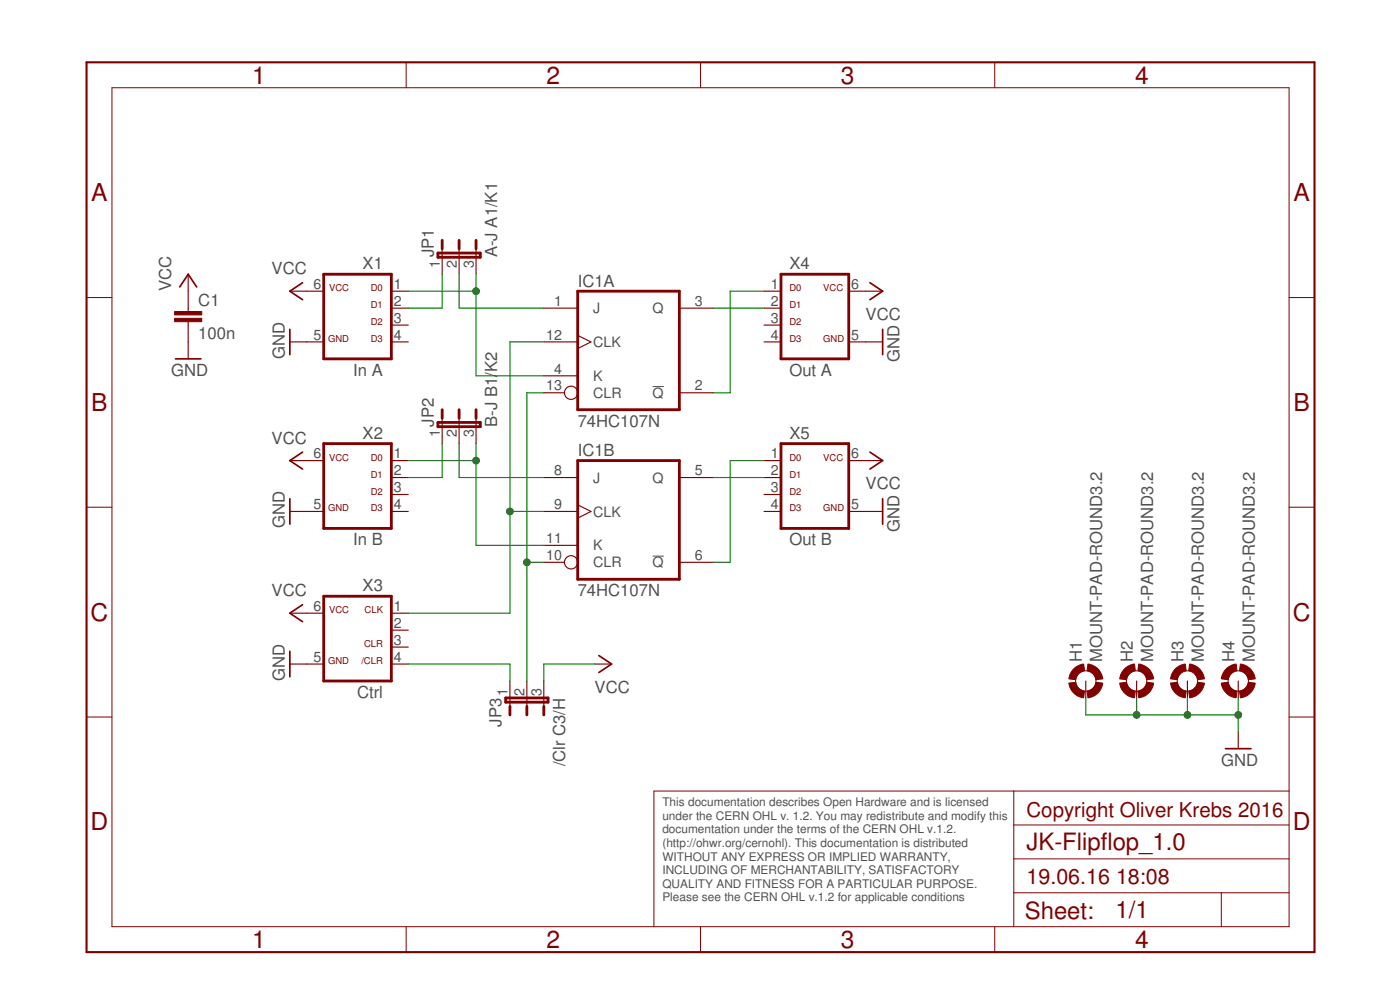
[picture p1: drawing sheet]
<svg xmlns="http://www.w3.org/2000/svg" width="210mm" height="148mm" viewBox="0 0 210 148" stroke-linecap="round" stroke-linejoin="round" font-family="sans-serif">
<path d="M97.9 57.9h1.6M97.9 83.3h1.6" fill="none" stroke="#505050" stroke-width=".15"/>
<g fill="#800000" stroke="#800000" stroke-width=".15">
<path d="M160.8 100.4a2.58 2.58 0 0 1 1.7-.9l.1 1a1.56 1.56 0 0 0-1.3 1.3l-1-.1a2.47 2.47 0 0 1 .5-1.3z" fill-rule="evenodd"/>
<path d="M160.3 102.3l1-.1a1.57 1.57 0 0 0 1.3 1.3l-.1 1a2.53 2.53 0 0 1-2.2-2.2z" fill-rule="evenodd"/>
<path d="M163 103.5a1.51 1.51 0 0 0 1.3-1.3l1 .1a2.48 2.48 0 0 1-2.2 2.2z" fill-rule="evenodd"/>
<path d="M163.1 99.5a2.48 2.48 0 0 1 2.2 2.2l-1 .1a1.51 1.51 0 0 0-1.3-1.3z" fill-rule="evenodd"/>
<path d="M168.5 100.4a2.58 2.58 0 0 1 1.6-.9l.1 1a1.56 1.56 0 0 0-1.3 1.3l-1-.1a2.47 2.47 0 0 1 .6-1.3z" fill-rule="evenodd"/>
<path d="M167.9 102.3l1-.1a1.57 1.57 0 0 0 1.3 1.3l-.1 1a2.53 2.53 0 0 1-2.2-2.2z" fill-rule="evenodd"/>
<path d="M170.6 103.5a1.51 1.51 0 0 0 1.3-1.3l1.1 .1a2.48 2.48 0 0 1-2.3 2.2z" fill-rule="evenodd"/>
<path d="M170.7 99.5a2.52 2.52 0 0 1 2.3 2.2l-1.1 .1a1.51 1.51 0 0 0-1.3-1.3z" fill-rule="evenodd"/>
<path d="M176.1 100.4a2.58 2.58 0 0 1 1.6-.9l.1 1a1.56 1.56 0 0 0-1.3 1.3l-1-.1a2.47 2.47 0 0 1 .6-1.3z" fill-rule="evenodd"/>
<path d="M175.5 102.3l1-.1a1.57 1.57 0 0 0 1.3 1.3l-.1 1a2.53 2.53 0 0 1-2.2-2.2z" fill-rule="evenodd"/>
<path d="M178.2 103.5a1.57 1.57 0 0 0 1.4-1.3l1 .1a2.54 2.54 0 0 1-2.2 2.2z" fill-rule="evenodd"/>
<path d="M178.4 99.5a2.52 2.52 0 0 1 2.2 2.2l-1 .1a1.56 1.56 0 0 0-1.4-1.3z" fill-rule="evenodd"/>
<path d="M183.7 100.4a2.58 2.58 0 0 1 1.6-.9l.2 1a1.56 1.56 0 0 0-1.4 1.3l-1-.1a2.47 2.47 0 0 1 .6-1.3z" fill-rule="evenodd"/>
<path d="M183.1 102.3l1-.1a1.57 1.57 0 0 0 1.4 1.3l-.2 1a2.53 2.53 0 0 1-2.2-2.2z" fill-rule="evenodd"/>
<path d="M185.8 103.5a1.57 1.57 0 0 0 1.4-1.3l1 .1a2.54 2.54 0 0 1-2.2 2.2z" fill-rule="evenodd"/>
<path d="M186 99.5a2.52 2.52 0 0 1 2.2 2.2l-1 .1a1.56 1.56 0 0 0-1.4-1.3z" fill-rule="evenodd"/>
</g>
<g fill="none" stroke="#800000" stroke-width=".15">
<path d="M16.8 13.1h176.5v125.7h-176.5zM60.9 9.3v3.8M105 9.3v3.8M149.1 9.3v3.8M13 44.6h3.8M193.3 44.6h3.8M13 76h3.8M193.3 76h3.8M13 107.4h3.8M152 118.5v20.3M193.3 118.5h-95.3v20.3M193.3 107.4h3.8"/>
<path d="M60.9 138.8v3.8M105 138.8v3.8M149.1 138.8v3.8M152 133.8h41.3M152 128.7h41.3M152 123.6h41.3M183.1 133.8v5"/>
<circle cx="162.8" cy="102" r="1.52"/>
<circle cx="170.4" cy="102" r="1.52"/>
<circle cx="178" cy="102" r="1.52"/>
<circle cx="185.7" cy="102" r="1.52"/>
</g>
<g fill="none" stroke="#800000" stroke-width=".17">
<path d="M66.3 37.3v3.8M68.8 37.3v3.8M71.4 37.3v3.8M28.2 41.1v5.6M28.2 48.2v5.6M43.5 43.6h5M43.5 51.2h5M58.7 43.6h2.5M58.7 46.2h2.5M58.7 48.7h2.5M58.7 51.2h2.5M81.5 46.2h5.1"/>
<path d="M81.5 51.2h5.1M81.5 58.8h3.1M81.5 56.3h5.1M86.6 50.2l2 1-2 1M101.9 46.2h5M101.9 58.8h5M114.6 43.6h2.5M114.6 46.2h2.5M114.6 48.7h2.5M114.6 51.2h2.5M127.3 43.6h5M127.3 51.2h5"/>
<path d="M43.5 69h5M43.5 76.6h5M58.7 69h2.5M58.7 71.5h2.5M58.7 74.1h2.5M58.7 76.6h2.5M66.3 62.7v3.8M68.8 62.7v3.8M71.4 62.7v3.8M81.5 71.5h5.1M81.5 76.6h5.1M86.6 75.6l2 1-2 1"/>
<path d="M101.9 71.5h5M114.6 69h2.5M114.6 71.5h2.5M114.6 74.1h2.5M114.6 76.6h2.5M127.3 69h5M127.3 76.6h5M43.5 99.5h5M43.5 91.9h5M58.7 99.5h2.5M58.7 91.9h2.5M58.7 94.4h2.5"/>
<path d="M58.7 96.9h2.5M81.5 84.2h3.1M81.5 81.7h5.1M89.2 99.5h2.5M101.9 84.2h5M76.5 102v3.8M79 102v3.8M81.5 102v3.8M162.8 102v2.6M170.4 102v2.6M178 102v2.6M185.7 102v2.6"/>
<path d="M185.7 109.6v2.6"/>
<circle cx="85.6" cy="58.8" r=".99"/>
<circle cx="85.6" cy="84.2" r=".99"/>
</g>
<g fill="none" stroke="#800000" stroke-width=".25">
<path d="M26.3 53.8h3.8M26.9 43l1.3-1.9 1.3 1.9M43.5 49.3v3.8M45.4 42.4l-1.9 1.2 1.9 1.3M130.4 42.4l1.9 1.2-1.9 1.3M132.3 49.3v3.8M43.5 74.7v3.8M45.4 67.7l-1.9 1.3 1.9 1.3M130.4 67.7l1.9 1.3-1.9 1.3M132.3 74.7v3.8M43.5 97.6v3.8M45.4 90.6l-1.9 1.3 1.9 1.2"/>
<path d="M89.8 98.2l1.9 1.3-1.9 1.3M183.7 112.2h3.9"/>
</g>
<g fill="#800000" stroke="#800000" stroke-width=".15">
<path d="M26.2 47.7h4v.5h-4z"/>
<path d="M26.2 46.7h4v.5h-4z"/>
</g>
<g fill="none" stroke="#800000" stroke-width=".42">
<path d="M65.7 37.9h6.3v.6h-6.3zM66.3 36v1.3M68.8 36v1.3M71.4 36v1.3M48.5 41.1h10.2v12.7h-10.2zM86.6 43.6h15.3v17.8h-15.3zM117.1 41.1h10.2v12.7h-10.2zM48.5 66.5h10.2v12.7h-10.2zM65.7 63.3h6.3v.6h-6.3zM66.3 61.4v1.3M68.8 61.4v1.3M71.4 61.4v1.3"/>
<path d="M86.6 69h15.3v17.8h-15.3zM117.1 66.5h10.2v12.7h-10.2zM48.5 89.3h10.2v12.7h-10.2zM75.8 104.6h6.4v.6h-6.4zM76.5 105.8v1.3M79 105.8v1.3M81.5 105.8v1.3"/>
</g>
<path d="M13 9.3h184.1v133.3h-184.1z" fill="none" stroke="#800000" stroke-width=".32"/>
<g fill="none" stroke="#008000" stroke-width=".17">
<path d="M61.2 43.6h10.2M66.3 41.1v5.1h-5.1M68.8 41.1v5.1h12.7M71.4 41.1v15.2h10.1M81.5 51.2h-5v40.7h-15.3M81.5 58.8h-2.5v43.2M106.9 46.2h7.7M114.6 43.6h-5.1v15.2h-2.6M61.2 69h10.2M66.3 66.5v5h-5.1M68.8 66.5v5h12.7M71.4 66.5v15.2h10.1"/>
<path d="M76.5 76.6h5M106.9 71.5h7.7M114.6 69h-5.1v15.2h-2.6M61.2 99.5h15.3v2.5M79 84.2h2.5M89.2 99.5h-7.7v2.5M162.8 104.6v2.5h22.9M170.4 104.6v2.5M178 104.6v2.5M185.7 104.6v5"/>
</g>
<g fill="#008000" stroke="#008000" stroke-width=".15">
<circle cx="185.7" cy="107.1" r=".51"/>
<circle cx="178" cy="107.1" r=".51"/>
<circle cx="170.4" cy="107.1" r=".51"/>
<circle cx="71.4" cy="43.6" r=".51"/>
<circle cx="76.5" cy="76.6" r=".51"/>
<circle cx="79" cy="84.2" r=".51"/>
<circle cx="71.4" cy="69" r=".51"/>
</g>
<g font-size="3.7" fill="#800000">
<text x="37.8" y="12.5">1</text>
<text x="82" y="12.5">2</text>
<text x="126.1" y="12.5">3</text>
<text x="170.2" y="12.5">4</text>
<text x="13.7" y="30.1">A</text>
<text x="193.9" y="30.1">A</text>
<text x="13.7" y="61.6">B</text>
<text x="193.9" y="61.6">B</text>
<text x="13.5" y="93">C</text>
<text x="193.8" y="93">C</text>
<text x="13.5" y="124.4">D</text>
<text x="193.8" y="124.4">D</text>
<text x="37.8" y="142">1</text>
<text x="82" y="142">2</text>
<text x="126.1" y="142">3</text>
<text x="170.2" y="142">4</text>
</g>
<g font-size="3.6" fill="#800000">
<text x="153.9" y="127.4">JK-Flipflop_1.0</text>
<text x="153.7" y="137.7">Sheet:</text>
<text x="167.2" y="137.6">1/1</text>
</g>
<g font-size="3.2" fill="#800000">
<text x="153.9" y="132.5">19.06.16</text>
<text x="167.3" y="132.5">18:08</text>
</g>
<text font-size="3.1" fill="#800000" x="153.9" y="122.3">Copyright Oliver Krebs 2016</text>
<g font-size="2.5" fill="#505050">
<text x="40.7" y="41.1">VCC</text>
<text x="54.4" y="40.3">X1</text>
<text x="65" y="38.5" transform="rotate(-90 65 38.5)">JP1</text>
<text x="74.6" y="38.5" transform="rotate(-90 74.6 38.5)">A-J A1/K1</text>
<text x="118.4" y="40.3">X4</text>
<text x="25.7" y="43.6" transform="rotate(-90 25.7 43.6)">VCC</text>
<text x="29.7" y="45.8">C1</text>
<text x="86.6" y="43">IC1A</text>
<text x="129.8" y="47.9">VCC</text>
<text x="29.7" y="50.9">100n</text>
<text x="42.7" y="53.8" transform="rotate(-90 42.7 53.8)">GND</text>
<text x="25.7" y="56.3">GND</text>
<text x="53" y="56.3">In A</text>
<text x="74.6" y="55.7" transform="rotate(-90 74.6 55.7)">K2</text>
<text x="118.4" y="56.3">Out A</text>
<text x="134.9" y="54.2" transform="rotate(-90 134.9 54.2)">GND</text>
<text x="54.4" y="65.7">X2</text>
<text x="65" y="63.9" transform="rotate(-90 65 63.9)">JP2</text>
<text x="74.6" y="63.9" transform="rotate(-90 74.6 63.9)">B-J B1/</text>
<text x="86.6" y="63.9">74HC107N</text>
<text x="118.4" y="65.7">X5</text>
<text x="40.7" y="66.5">VCC</text>
<text x="86.6" y="68.4">IC1B</text>
<text x="129.8" y="73.3">VCC</text>
<text x="42.7" y="79.2" transform="rotate(-90 42.7 79.2)">GND</text>
<text x="53" y="81.7">In B</text>
<text x="118.4" y="81.7">Out B</text>
<text x="134.9" y="79.6" transform="rotate(-90 134.9 79.6)">GND</text>
<text x="40.7" y="89.3">VCC</text>
<text x="54.4" y="88.6">X3</text>
<text x="86.6" y="89.3">74HC107N</text>
<text x="162.2" y="99.2" transform="rotate(-90 162.2 99.2)">H1</text>
<text x="165.3" y="99.2" transform="rotate(-90 165.3 99.2)">MOUNT-PAD-ROUND3.2</text>
<text x="169.8" y="99.2" transform="rotate(-90 169.8 99.2)">H2</text>
<text x="172.9" y="99.2" transform="rotate(-90 172.9 99.2)">MOUNT-PAD-ROUND3.2</text>
<text x="177.5" y="99.2" transform="rotate(-90 177.5 99.2)">H3</text>
<text x="180.5" y="99.2" transform="rotate(-90 180.5 99.2)">MOUNT-PAD-ROUND3.2</text>
<text x="185.1" y="99.2" transform="rotate(-90 185.1 99.2)">H4</text>
<text x="188.1" y="99.2" transform="rotate(-90 188.1 99.2)">MOUNT-PAD-ROUND3.2</text>
<text x="42.7" y="102" transform="rotate(-90 42.7 102)">GND</text>
<text x="53.5" y="104.6">Ctrl</text>
<text x="89.2" y="103.8">VCC</text>
<text x="75.2" y="108.9" transform="rotate(-90 75.2 108.9)">JP3</text>
<text x="84.7" y="114.8" transform="rotate(-90 84.7 114.8)">/Clr C3/H</text>
<text x="183.1" y="114.7">GND</text>
</g>
<g font-size="2.1" fill="#505050">
<text x="65.9" y="40.1" transform="rotate(-90 65.9 40.1)">1</text>
<text x="68.5" y="40.1" transform="rotate(-90 68.5 40.1)">2</text>
<text x="71" y="40.1" transform="rotate(-90 71 40.1)">3</text>
<text x="47" y="43.3">6</text>
<text x="59" y="43.3">1</text>
<text x="59" y="45.8">2</text>
<text x="83.1" y="45.8">1</text>
<text x="89" y="46.9">J</text>
<text x="97.8" y="46.9">Q</text>
<text x="104.2" y="45.8">3</text>
<text x="115.5" y="43.3">1</text>
<text x="115.5" y="45.8">2</text>
<text x="127.6" y="43.3">6</text>
<text x="47" y="50.9">5</text>
<text x="59" y="48.3">3</text>
<text x="59" y="50.9">4</text>
<text x="81.9" y="50.9">12</text>
<text x="89" y="52">CLK</text>
<text x="115.5" y="48.3">3</text>
<text x="115.5" y="50.9">4</text>
<text x="127.6" y="50.9">5</text>
<text x="81.9" y="58.5">13</text>
<text x="83.1" y="56">4</text>
<text x="89" y="57.1">K</text>
<text x="89" y="59.6">CLR</text>
<text x="97.8" y="59.6">Q</text>
<text x="104.2" y="58.5">2</text>
<text x="65.9" y="65.5" transform="rotate(-90 65.9 65.5)">1</text>
<text x="68.5" y="65.5" transform="rotate(-90 68.5 65.5)">2</text>
<text x="71" y="65.5" transform="rotate(-90 71 65.5)">3</text>
<text x="47" y="68.7">6</text>
<text x="59" y="68.7">1</text>
<text x="59" y="71.2">2</text>
<text x="83.1" y="71.2">8</text>
<text x="104.2" y="71.2">5</text>
<text x="115.5" y="68.7">1</text>
<text x="115.5" y="71.2">2</text>
<text x="127.6" y="68.7">6</text>
<text x="47" y="76.3">5</text>
<text x="59" y="73.7">3</text>
<text x="59" y="76.3">4</text>
<text x="83.1" y="76.3">9</text>
<text x="89" y="72.3">J</text>
<text x="89" y="77.4">CLK</text>
<text x="97.8" y="72.3">Q</text>
<text x="115.5" y="73.7">3</text>
<text x="115.5" y="76.3">4</text>
<text x="127.6" y="76.3">5</text>
<text x="81.9" y="81.3">11</text>
<text x="81.9" y="83.9">10</text>
<text x="89" y="82.5">K</text>
<text x="104.2" y="83.9">6</text>
<text x="89" y="85">CLR</text>
<text x="97.8" y="85">Q</text>
<text x="47" y="91.5">6</text>
<text x="59" y="91.5">1</text>
<text x="59" y="94">2</text>
<text x="47" y="99.1">5</text>
<text x="59" y="96.6">3</text>
<text x="59" y="99.1">4</text>
<text x="76.1" y="104.2" transform="rotate(-90 76.1 104.2)">1</text>
<text x="78.6" y="104.2" transform="rotate(-90 78.6 104.2)">2</text>
<text x="81.2" y="104.2" transform="rotate(-90 81.2 104.2)">3</text>
</g>
<g font-size="1.8" fill="#505050">
<text x="99.3" y="120.8">This documentation describes Open Hardware and is licensed</text>
<text x="99.3" y="122.8">under the CERN OHL v. 1.2. You may redistribute and modify this</text>
<text x="99.3" y="124.9">documentation under the terms of the CERN OHL v.1.2.</text>
<text x="99.3" y="126.9">(http://ohwr.org/cernohl). This documentation is distributed</text>
<text x="99.3" y="128.9">WITHOUT ANY EXPRESS OR IMPLIED WARRANTY,</text>
<text x="99.3" y="131">INCLUDING OF MERCHANTABILITY, SATISFACTORY</text>
<text x="99.3" y="133">QUALITY AND FITNESS FOR A PARTICULAR PURPOSE.</text>
<text x="99.3" y="135">Please see the CERN OHL v.1.2 for applicable conditions</text>
</g>
<g font-size="1.4" fill="#800000">
<text x="49.4" y="43.6">VCC</text>
<text x="55.6" y="43.6">D0</text>
<text x="55.6" y="46.2">D1</text>
<text x="118.4" y="43.6">D0</text>
<text x="118.4" y="46.2">D1</text>
<text x="123.4" y="43.6">VCC</text>
<text x="49.2" y="51.2">GND</text>
<text x="55.6" y="48.7">D2</text>
<text x="55.6" y="51.2">D3</text>
<text x="118.4" y="48.7">D2</text>
<text x="118.4" y="51.2">D3</text>
<text x="123.4" y="51.2">GND</text>
<text x="49.4" y="69">VCC</text>
<text x="55.6" y="69">D0</text>
<text x="55.6" y="71.5">D1</text>
<text x="118.4" y="69">D0</text>
<text x="118.4" y="71.5">D1</text>
<text x="123.4" y="69">VCC</text>
<text x="49.2" y="76.6">GND</text>
<text x="55.6" y="74.1">D2</text>
<text x="55.6" y="76.6">D3</text>
<text x="118.4" y="74.1">D2</text>
<text x="118.4" y="76.6">D3</text>
<text x="123.4" y="76.6">GND</text>
<text x="49.4" y="91.9">VCC</text>
<text x="54.7" y="91.9">CLK</text>
<text x="49.2" y="99.5">GND</text>
<text x="54.2" y="99.5">/CLR</text>
<text x="54.6" y="96.9">CLR</text>
</g>
</svg>
